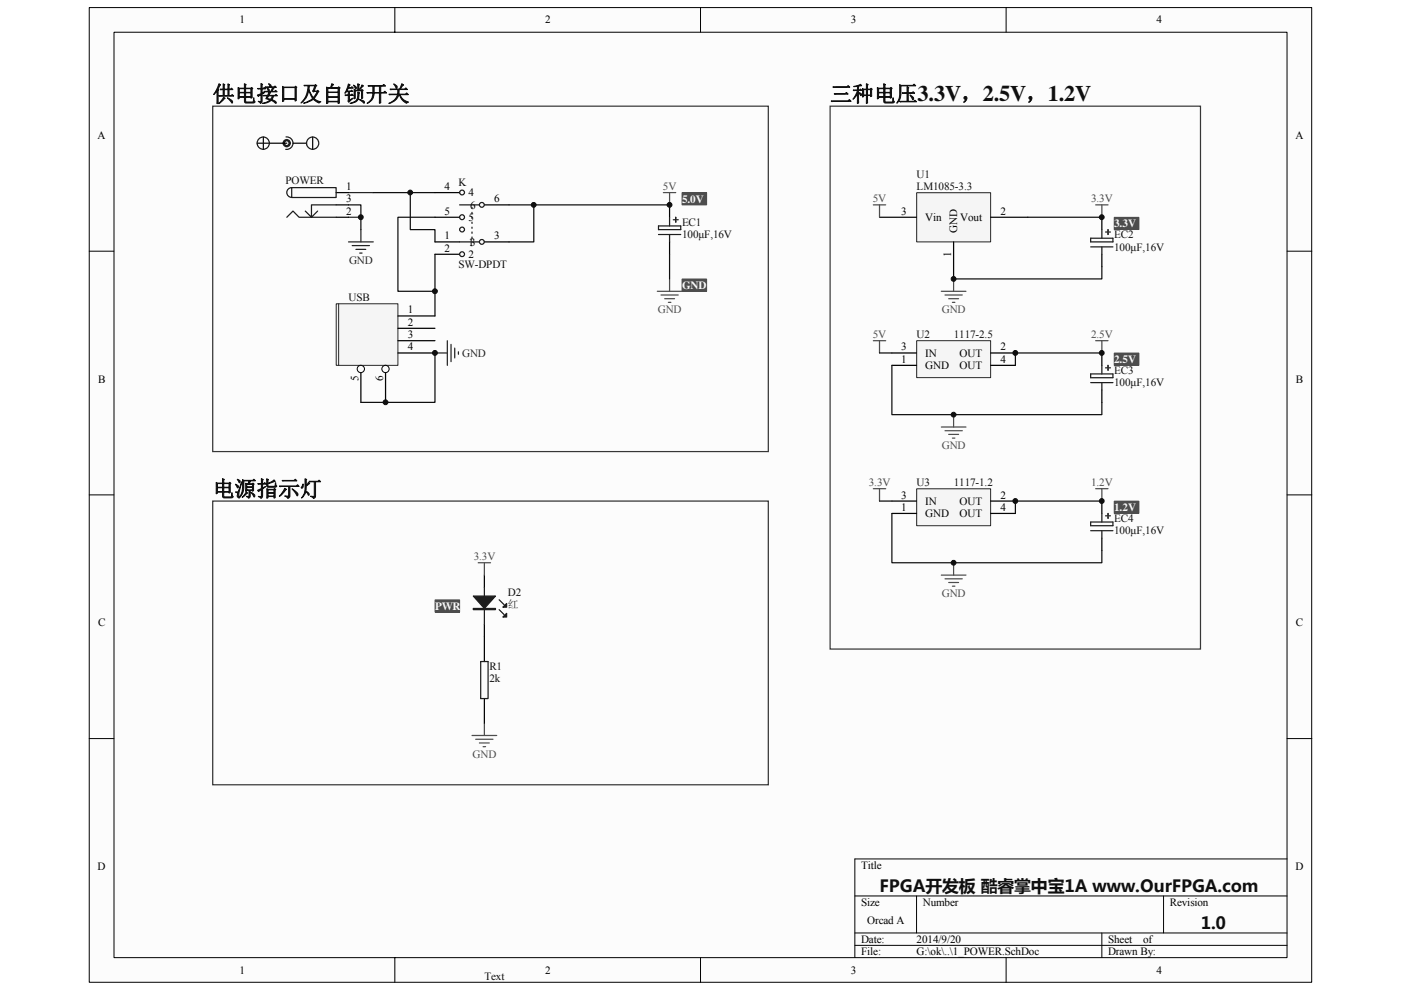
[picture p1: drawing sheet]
<svg xmlns="http://www.w3.org/2000/svg" width="297mm" height="210mm" viewBox="0 0 297 210" stroke-linecap="round" stroke-linejoin="round" font-family="sans-serif">
<path d="M18.9 1.6h259.2v206.7h-259.2z" fill="#fcfcfc"/>
<path d="M18.9 1.6h259.2v206.7h-259.2z" fill="none" stroke="#000" stroke-width=".21"/>
<path d="M24.2 6.9h248.7v196.2h-248.7z" fill="#fcfcfc"/>
<g fill="none" stroke="#000" stroke-width=".21">
<path d="M24.2 6.8h248.7v196.3h-248.7zM83.7 1.6v5.2M148.5 1.6v5.2M213.3 1.6v5.2M18.9 53.3h5.2M272.9 53.3h5.2M18.9 105h5.2M272.9 105h5.2M18.9 156.7h5.2M272.9 156.7h5.2M181.2 190h91.7M181.2 197.9h91.7"/>
<path d="M194.3 190v7.9M233.6 197.9v5.2M246.7 190v7.9M272.9 182.2h-91.7v20.9M83.7 203.1v5.3M148.5 203.1v5.3M181.2 200.5h91.7M213.3 203.1v5.3"/>
</g>
<path d="M73.9 51.3h5.2M73.9 46.1h2.6M73.9 40.9h5.2M74.7 52.1h3.6M75.5 52.9h2.1M76.3 53.7h.5M76.5 48.7v2.6" fill="none" stroke="#262626" stroke-width=".26"/>
<path d="M79.1 40.9h7.9M92.2 40.9h-5.2v7.8h5.2v2.6M107.9 43.5h5.3v7.8h-5.3" fill="none" stroke="#0e0e0e" stroke-width=".26"/>
<path d="M71.3 64.5h13.1v13h-13.1z" fill="#f5f5f5"/>
<path d="M71.3 64.4h13.1v13.1h-13.1z" fill="none" stroke="#262626" stroke-width=".21"/>
<path d="M76.5 77.5v7.8M84.4 67h7.8M84.4 69.6h7.8M84.4 72.3h7.8M84.4 74.9h7.8" fill="none" stroke="#000" stroke-width=".26"/>
<circle cx="76.5" cy="78.3" r=".77" fill="#fcfcfc" stroke="#000" stroke-width=".21"/>
<path d="M81.7 77.5v7.8" fill="none" stroke="#000" stroke-width=".26"/>
<circle cx="81.7" cy="78.3" r=".77" fill="#fcfcfc" stroke="#000" stroke-width=".21"/>
<path d="M71.8 64.4v13.1" fill="none" stroke="#262626" stroke-width=".21"/>
<path d="M73.9 43.5h2.6v5.2M92.2 46.1h-7.8v15.7h7.8v5.2M92.2 53.9v7.9M92.2 74.9v10.4h-15.7" fill="none" stroke="#0e0e0e" stroke-width=".26"/>
<path d="M92.2 74.9h2.6M94.8 72.3v5.2M95.6 73v3.7M96.4 73.8v2.1M97.2 74.6v.5" fill="none" stroke="#262626" stroke-width=".26"/>
<path d="M92.2 51.3h5.2M92.2 53.9h5.2M92.2 46.1h5.2M92.2 40.9h5.2M102.7 51.3h5.2M102.7 43.5h5.2" fill="none" stroke="#000" stroke-width=".26"/>
<g fill="none" stroke="#1c1c1c" stroke-width=".26">
<path d="M97.4 43.5h4.2M97.4 51.3h4.2M100.1 44v.2M100.1 45v.3M100.1 46.1v.2M100.1 47.1v.3M100.1 48.2v.2M100.1 49.2v.3M100.1 50.3v.2"/>
<circle cx="98" cy="46.1" r=".52"/>
<circle cx="98" cy="53.9" r=".51"/>
<circle cx="98" cy="48.7" r=".51"/>
<circle cx="98" cy="40.8" r=".51"/>
<circle cx="102.2" cy="43.5" r=".52"/>
<circle cx="102.2" cy="51.3" r=".52"/>
</g>
<path d="M194.4 40.9h15.6v10.4h-15.6z" fill="#f5f5f5"/>
<path d="M194.3 40.9h15.7v10.4h-15.7z" fill="none" stroke="#262626" stroke-width=".21"/>
<path d="M186.5 46.1h7.8M202.2 51.3v7.9M210 46.1h7.9M233.6 46.1v2.6M233.6 53.9v2.7" fill="none" stroke="#000" stroke-width=".26"/>
<g fill="none" stroke="#4c4c4c" stroke-width=".26">
<path d="M185.2 43.5h2.6M186.5 43.5v2.6M202.2 59.2v2.6M232.3 43.5h2.6M233.6 43.5v2.6M185.2 72.3h2.6M186.5 72.3v2.6M199.6 61.8h5.2M200.4 62.6h3.6M201.1 63.4h2.1M201.9 64.1h.6M232.3 72.3h2.6"/>
<path d="M233.6 72.3v2.6M199.6 90.6h5.2M200.4 91.4h3.6M201.1 92.1h2.1M201.9 92.9h.6M202.2 87.9v2.7M185.2 103.7h2.6M186.5 103.7v2.6M202.2 119.4v2.6M232.3 103.7h2.6M233.6 103.7v2.6M199.6 122h5.2"/>
<path d="M200.4 122.8h3.6M201.1 123.5h2.1M201.9 124.3h.6"/>
</g>
<path d="M217.9 46.1h15.7M233.6 56.6v2.6h-31.4" fill="none" stroke="#0e0e0e" stroke-width=".26"/>
<path d="M181.2 33h.1M194.3 38.2h.1" fill="none" stroke="#4c4c4c" stroke-width=".21"/>
<path d="M231.2 50.5h4.8v.8h-4.8zM231.2 52.4h4.8M233.6 48.7v1.8M233.6 52.4v1.5M234.4 49.2h1M234.9 48.7v1" fill="none" stroke="#1c1c1c" stroke-width=".26"/>
<path d="M236.3 46.1h5.2v2.6h-5.2z" fill="#4c4c4c"/>
<path d="M236.2 46.1h5.3v2.6h-5.3z" fill="none" stroke="#4c4c4c" stroke-width=".21"/>
<path d="M236.3 74.9h5.2v2.6h-5.2z" fill="#4c4c4c"/>
<path d="M236.2 74.9h5.3v2.6h-5.3z" fill="none" stroke="#4c4c4c" stroke-width=".21"/>
<path d="M236.3 106.3h5.2v2.6h-5.2z" fill="#4c4c4c"/>
<path d="M236.2 106.3h5.3v2.6h-5.3z" fill="none" stroke="#4c4c4c" stroke-width=".21"/>
<path d="M233.6 74.9v2.6M233.6 82.7v2.6M233.6 106.3v2.6M233.6 114.1v2.7" fill="none" stroke="#000" stroke-width=".26"/>
<path d="M231.2 79.3h4.8v.8h-4.8zM233.6 77.5v1.8M234.4 78h1M234.9 77.5v1M231.2 81.2h4.8M233.6 81.2v1.5M231.2 110.7h4.8v.8h-4.8zM231.2 112.6h4.8M233.6 108.9v1.8M233.6 112.6v1.5M234.4 109.4h1M234.9 108.9v1" fill="none" stroke="#1c1c1c" stroke-width=".26"/>
<path d="M194.4 103.7h15.6v7.8h-15.6z" fill="#f5f5f5"/>
<path d="M194.3 103.7h15.7v7.8h-15.7z" fill="none" stroke="#262626" stroke-width=".21"/>
<path d="M189.1 108.9h5.2M189.1 106.3h5.2M210 108.9h5.3M210 106.3h5.3" fill="none" stroke="#000" stroke-width=".26"/>
<path d="M186.5 106.3h2.6M189.1 108.9v10.5h44.5v-2.6M233.6 106.3h-18.3v2.6" fill="none" stroke="#0e0e0e" stroke-width=".26"/>
<path d="M194.4 72.3h15.6v7.8h-15.6z" fill="#f5f5f5"/>
<path d="M194.3 72.3h15.7v7.8h-15.7z" fill="none" stroke="#262626" stroke-width=".21"/>
<path d="M57.1 30.4h3.7M62.1 30.4h2.9M142 43.5v2.6M142 51.3v2.6M189.1 77.5h5.2M189.1 74.9h5.2M210 77.5h5.3M210 74.9h5.3" fill="none" stroke="#000" stroke-width=".26"/>
<path d="M54.5 30.4h2.6M55.8 29.1v2.6M66.3 29.1v2.6M186.5 74.9h2.6M189.1 77.5v10.4h44.5v-2.6M233.6 74.9h-18.3v2.6" fill="none" stroke="#0e0e0e" stroke-width=".26"/>
<path d="M140.6 40.9h2.7M142 40.9v2.6M142 59.2v2.6M139.4 61.8h5.2M140.1 62.6h3.7M140.9 63.4h2.1M141.7 64.1h.5" fill="none" stroke="#4c4c4c" stroke-width=".26"/>
<path d="M54.6 30.7a1.28 1.28 0 0 1 1.5-1.7 1.28 1.28 0 0 1 .6 2.1 1.28 1.28 0 0 1-2.1-.4M60.6 29a1.33 1.33 0 0 1 1.5 1.4 1.33 1.33 0 0 1-1.5 1.3M65 30.7a1.3 1.3 0 0 1 1.5-1.7 1.3 1.3 0 0 1 .7 2.1 1.3 1.3 0 0 1-2.2-.4M139.6 47.9h4.7v.8h-4.7zM139.6 49.7h4.7M142 46.1v1.8M142 49.7v1.6M142.7 46.6h1.1M143.3 46.1v1" fill="none" stroke="#1c1c1c" stroke-width=".26"/>
<path d="M60.6 30.2h.4v.3h-.4z" fill="none" stroke="#1c1c1c" stroke-width="1.3"/>
<path d="M144.6 40.9h5.2v2.6h-5.2z" fill="#4c4c4c"/>
<path d="M144.6 40.9h5.2v2.6h-5.2z" fill="none" stroke="#4c4c4c" stroke-width=".21"/>
<path d="M144.6 59.2h5.2v2.6h-5.2z" fill="#4c4c4c"/>
<path d="M144.6 59.2h5.2v2.6h-5.2z" fill="none" stroke="#4c4c4c" stroke-width=".21"/>
<path d="M142 53.9v5.3" fill="none" stroke="#0e0e0e" stroke-width=".26"/>
<path d="M102.7 122v2.6M102.7 132.5v2.6" fill="none" stroke="#000" stroke-width=".26"/>
<path d="M102.7 124.6v7.9M105.8 129.3l1.1 1.1M105.8 127.2l1.1 1.1" fill="none" stroke="#1c1c1c" stroke-width=".26"/>
<g fill="#1c1c1c" stroke="#1c1c1c" stroke-width=".26">
<path d="M100.3 126.4h4.7l-2.3 2.7z"/>
<path d="M106.6 130.9l.8-.8v.8z"/>
<path d="M106.6 128.8l.8-.8v.8z"/>
<path d="M100.3 129.1h4.7v.2h-4.7z" fill-rule="evenodd"/>
</g>
<path d="M101.4 119.4h2.6M102.7 119.4v2.6M100.1 156h5.2M100.9 156.8h3.6M101.6 157.6h2.1M102.4 158.4h.6M102.7 153.4v2.6" fill="none" stroke="#4c4c4c" stroke-width=".26"/>
<path d="M92.3 127.3h5.1v2.5h-5.1z" fill="#4c4c4c"/>
<path d="M92.2 127.2h5.2v2.6h-5.2z" fill="none" stroke="#4c4c4c" stroke-width=".21"/>
<path d="M71.3 40.9h2.6M71.3 46.1h2.6M71.3 43.5h2.6M102.7 135.1v5.2M102.7 148.2v5.2" fill="none" stroke="#000" stroke-width=".26"/>
<path d="M61.8 39.8h9.5v2.1h-9.5zM61.8 39.8h.1a1.04 1.04 0 0 0-1.1 1 1.04 1.04 0 0 0 1.1 1.1h-.1M60.8 46.1l1.3-1.3 1.3 1.3h7.9M67.3 44.8l-1.3 1.3M71.3 43.5h-5.3v2.6l-1.3-1.3M101.9 140.3h1.6v7.9h-1.6z" fill="none" stroke="#1c1c1c" stroke-width=".26"/>
<path d="M113.2 43.5h28.8" fill="none" stroke="#0e0e0e" stroke-width=".26"/>
<path d="M45.1 22.5h117.8v73.3h-117.8zM176 22.5h78.5v115.2h-78.5zM45.1 106.3h117.8v60.2h-117.8z" fill="none" stroke="#343434" stroke-width=".26"/>
<g fill="#0e0e0e" stroke="#0e0e0e" stroke-width=".21">
<circle cx="76.5" cy="46.1" r=".51"/>
<circle cx="81.7" cy="85.3" r=".51"/>
<circle cx="87" cy="40.8" r=".51"/>
<circle cx="92.2" cy="74.9" r=".52"/>
<circle cx="92.2" cy="61.8" r=".52"/>
<circle cx="113.2" cy="43.5" r=".51"/>
<circle cx="142" cy="43.5" r=".51"/>
<circle cx="202.2" cy="119.4" r=".51"/>
<circle cx="202.2" cy="87.9" r=".51"/>
<circle cx="202.2" cy="59.2" r=".51"/>
<circle cx="215.3" cy="106.3" r=".51"/>
<circle cx="215.3" cy="74.9" r=".51"/>
<circle cx="233.6" cy="106.3" r=".51"/>
<circle cx="233.6" cy="74.9" r=".51"/>
<circle cx="233.6" cy="46.1" r=".51"/>
</g>
<g font-size="4.6" fill="#0e0e0e">
<text x="45.1" y="21.5">供电接口及自锁开关</text>
<text x="176" y="21.5">三种电压3.3V，2.5V，1.2V</text>
<text x="45.1" y="105.3">电源指示灯</text>
</g>
<g font-size="3.6" fill="#0e0e0e">
<text x="186.5" y="189.1">FPGA开发板 酷睿掌中宝1A www.OurFPGA.com</text>
<text x="254.6" y="197">1.0</text>
</g>
<g font-size="2.4">
<text x="50.8" y="5">1</text>
<text x="115.6" y="5">2</text>
<text x="180.4" y="5">3</text>
<text x="245.2" y="5">4</text>
<text x="20.7" y="29.5">A</text>
<text x="274.7" y="29.5">A</text>
<text x="73.4" y="40.3">1</text>
<text x="94.2" y="40.3">4</text>
<text x="99.3" y="41.6">4</text>
<text x="73.4" y="45.6">2</text>
<text x="73.4" y="42.9">3</text>
<text x="94.2" y="45.6">5</text>
<text x="99.3" y="46.9">5</text>
<text x="99.7" y="44.2">6</text>
<text x="104.8" y="42.9">6</text>
<text x="191.1" y="45.6">3</text>
<text x="196.2" y="46.9">Vin</text>
<text x="203.6" y="46.9">Vout</text>
<text x="212.2" y="45.6">2</text>
<text x="94.2" y="53.4">2</text>
<text x="94.2" y="50.8">1</text>
<text x="99.3" y="52.1">13</text>
<text x="104.8" y="50.8">3</text>
<text x="203" y="49.5" transform="rotate(-90 203 49.5)">GND</text>
<text x="99.3" y="54.7">2</text>
<text x="201.7" y="54.6" transform="rotate(-90 201.7 54.6)">1</text>
<text x="86.5" y="66.5">1</text>
<text x="86.5" y="69.1">2</text>
<text x="86.5" y="71.7">3</text>
<text x="86.5" y="74.3">4</text>
<text x="191.1" y="77">1</text>
<text x="191.1" y="74.3">3</text>
<text x="196.2" y="75.6">IN</text>
<text x="203.5" y="75.6">OUT</text>
<text x="212.2" y="74.3">2</text>
<text x="212.2" y="77">4</text>
<text x="20.8" y="81.2">B</text>
<text x="76" y="80.8" transform="rotate(-90 76 80.8)">5</text>
<text x="81.2" y="80.8" transform="rotate(-90 81.2 80.8)">6</text>
<text x="196.2" y="78.3">GND</text>
<text x="203.5" y="78.3">OUT</text>
<text x="274.8" y="81.2">B</text>
<text x="191.1" y="105.7">3</text>
<text x="196.2" y="107.1">IN</text>
<text x="203.5" y="107.1">OUT</text>
<text x="212.2" y="105.7">2</text>
<text x="191.1" y="108.4">1</text>
<text x="196.2" y="109.7">GND</text>
<text x="203.5" y="109.7">OUT</text>
<text x="212.2" y="108.4">4</text>
<text x="20.8" y="132.9">C</text>
<text x="274.8" y="132.9">C</text>
<text x="20.7" y="184.6">D</text>
<text x="182.6" y="184.2">Title</text>
<text x="274.7" y="184.6">D</text>
<text x="182.6" y="192.1">Size</text>
<text x="183.9" y="196">Orcad A</text>
<text x="195.7" y="192.1">Number</text>
<text x="248" y="192.1">Revision</text>
<text x="182.6" y="199.9">Date:</text>
<text x="182.6" y="202.6">File:</text>
<text x="194.4" y="199.9">2014/9/20</text>
<text x="194.4" y="202.6">G:\ok\..\1_POWER.SchDoc</text>
<text x="234.9" y="202.6">Drawn By:</text>
<text x="234.9" y="199.9">Sheet</text>
<text x="242.3" y="199.9">of</text>
<text x="50.8" y="206.5">1</text>
<text x="115.6" y="206.5">2</text>
<text x="180.4" y="206.5">3</text>
<text x="245.2" y="206.5">4</text>
</g>
<g font-size="2.4" fill="#0e0e0e">
<text x="60.6" y="39">POWER</text>
<text x="97.2" y="39.5">K</text>
<text x="194.3" y="37.7">U1</text>
<text x="194.3" y="40.3">LM1085-3.3</text>
<text x="144.6" y="47.9">EC1</text>
<text x="144.6" y="50.5">100μF,16V</text>
<text x="236.2" y="53.1">100μF,16V</text>
<text x="236.2" y="50.5">EC2</text>
<text x="97.2" y="56.8">SW-DPDT</text>
<text x="73.9" y="63.9">USB</text>
<text x="194.3" y="71.7">U2</text>
<text x="202.2" y="71.7">1117-2.5</text>
<text x="236.2" y="81.9">100μF,16V</text>
<text x="236.2" y="79.3">EC3</text>
<text x="194.3" y="103.1">U3</text>
<text x="202.2" y="103.1">1117-1.2</text>
<text x="236.2" y="113.3">100μF,16V</text>
<text x="236.2" y="110.7">EC4</text>
<text x="107.7" y="126.4">D2</text>
<text x="103.8" y="142.1">R1</text>
<text x="103.8" y="144.8">2k</text>
<text x="102.7" y="207.8">Text</text>
</g>
<g font-size="2.4" fill="#4c4c4c">
<text x="140.6" y="40.3">5V</text>
<text x="185.1" y="42.9">5V</text>
<text x="231.3" y="42.9">3.3V</text>
<text x="139.5" y="66.5">GND</text>
<text x="185.1" y="71.7">5V</text>
<text x="199.7" y="66.5">GND</text>
<text x="231.3" y="71.7">2.5V</text>
<text x="199.7" y="95.2">GND</text>
<text x="184.2" y="103.1">3.3V</text>
<text x="231.3" y="103.1">1.2V</text>
<text x="100.4" y="118.8">3.3V</text>
<text x="199.7" y="126.7">GND</text>
<text x="100.2" y="160.7">GND</text>
</g>
<g font-size="2.4" fill="#f7f7f7">
<text x="144.6" y="43">5.0V</text>
<text x="236.2" y="48.2">3.3V</text>
<text x="144.6" y="61.3">GND</text>
<text x="236.2" y="77">2.5V</text>
<text x="236.2" y="108.4">1.2V</text>
<text x="92.2" y="129.3">PWR</text>
</g>
<g font-size="2.4" fill="#262626">
<text x="74" y="56">GND</text>
<text x="98" y="75.6">GND</text>
</g>
<text font-size="2.3" fill="#0e0e0e" x="107.7" y="129.1">红</text>
</svg>
